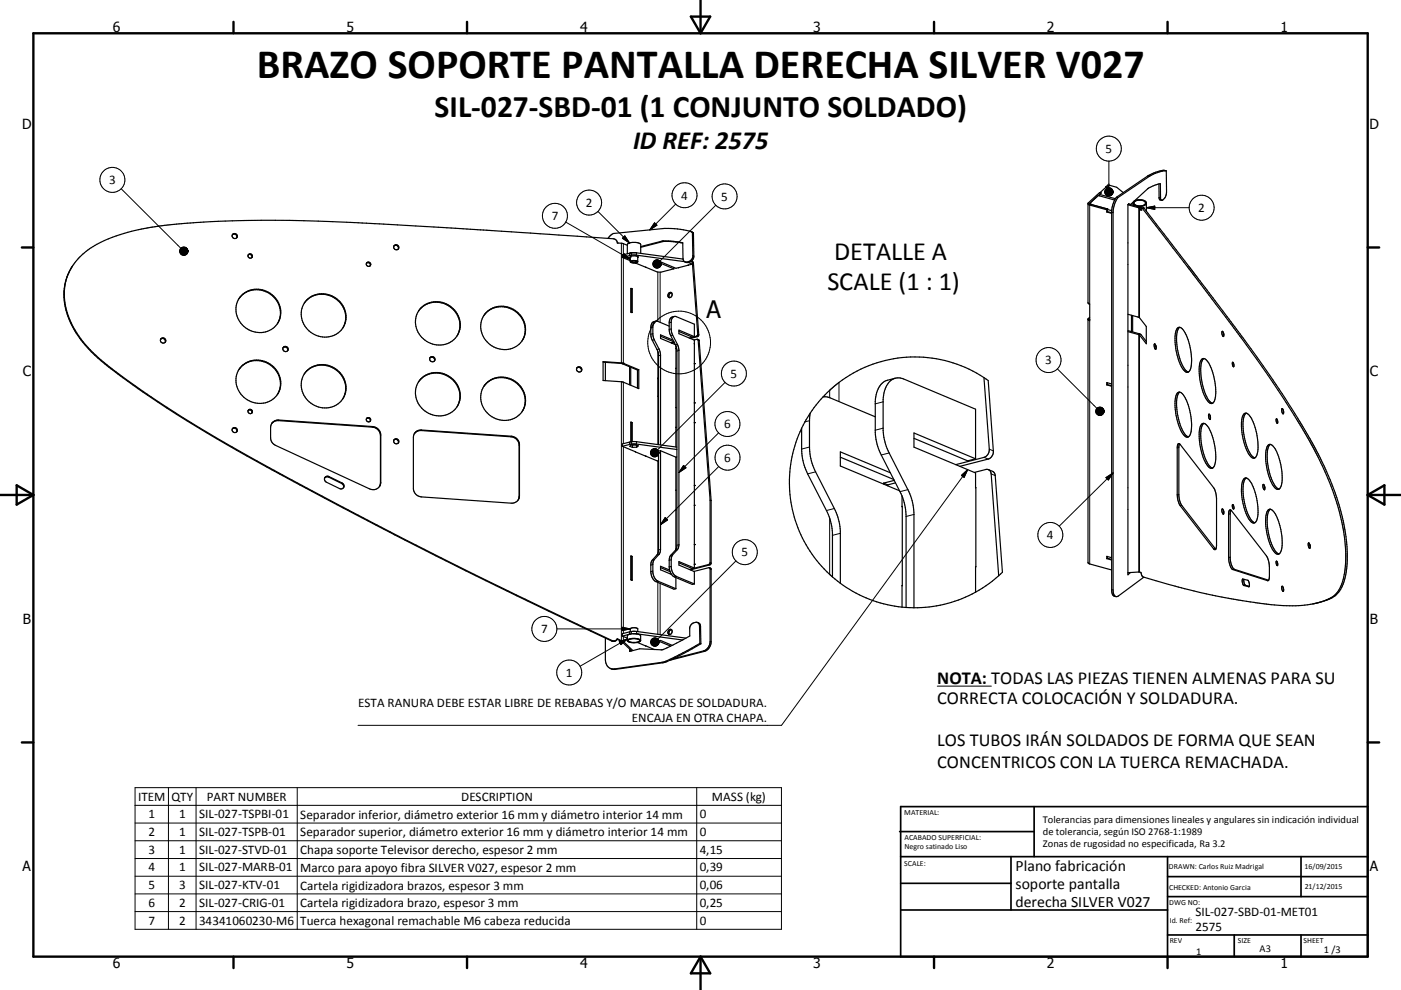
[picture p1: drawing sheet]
<svg xmlns="http://www.w3.org/2000/svg" width="420mm" height="297mm" viewBox="0 0 420 297" stroke-linecap="round" stroke-linejoin="round" font-family="sans-serif">
<g fill="none" stroke="#000" stroke-width=".36">
<path d="M329.6 58.3l4.8 1.3M329.6 58.3v.5M329.8 57.8l.3 .1-.5 .4M329.8 57.8h.1M331.5 56.1v.1M331.5 56.1l.4 .1M331.9 56.2h-.3l-1.8 1.6M332.6 55.6l2.2 .6 2 1.6M332.6 55.6h.1M332.6 55.6l-.4-.1-.7 .6M332.6 55.6l-.7 .6M334.7 59.2l-1.1 2.3-.3 1.8v114a1.47 1.47 0 0 0 1.2 1.7"/>
<path d="M334.7 59.2l.5 .1M335.2 59.3l-1.2 2.3-.3 2.2v113.2a1.88 1.88 0 0 0 .8 2M347.5 55.2v4.3l.2 .4 .6 .2M349.6 51.3a8.1 8.1 0 0 0-5.5 1.5l-9.4 6.4M349.7 51.3l-2.2 .3-2.7 1.2-9.6 6.5M349.7 51.3v6.3a2.73 2.73 0 0 1-1.3 2.5h-.1M21.7 79.8l-1.6 3.3M69.7 70.5a.81 .81 0 0 1 1-.1 .81 .81 0 0 1 .3 .9M74.5 76.4a.68 .68 0 0 1 .9-.1 .68 .68 0 0 1 .1 1M74.5 76.4a.71 .71 0 0 1 .8 .1 .71 .71 0 0 1 .2 .7M74.5 76.4a.66 .66 0 0 0 .1 .9 .66 .66 0 0 0 .9 0M109.9 79a.69 .69 0 0 1 .8-.1 .69 .69 0 0 1 .3 .8"/>
<path d="M109.9 79a.68 .68 0 0 1 .9-.3 .68 .68 0 0 1 .2 1M109.9 79a.7 .7 0 0 0 .2 .8 .7 .7 0 0 0 .9-.1M118.1 73.8a.82 .82 0 0 1 1-.1 .82 .82 0 0 1 .3 1M186.6 77.2l2.4 1M188.1 73.6l-1.3-.5-1.7-.2-.4-.9-.8-.4-59.2-3.8a684.3 684.3 0 0 0-55-1.6l-13.6 .8-9 .9a54.3 54.3 0 0 0-19.7 6.4 18.4 18.4 0 0 0-6.2 6.4M188.8 76l1.7-.2 14.3 1.9M189 77.1v1.4M189 78.5l.7 .4h.7M189 78.5a1.84 1.84 0 0 1 2.1-.1l.1 .2M189.3 75.9l-2.7 .6v.7M189.3 76.6l-2.7 .6M189.3 75.9v.7"/>
<path d="M189.3 76.6l1.2-.1 14.7 2M189.4 78.4l.9-.1 .5 .2-.6 .3a.49 .49 0 0 1-.5 .1 .49 .49 0 0 1-.3-.5zM189.9 75.8l-.6 .1M190.5 78.9l6.6 2.7 1 .1 3.9-1M190.5 78.9h.1M191.2 77v.1M191.2 77.2l.2-.1-.8-.3h-1.3l-.5 .4 .2 .1M191.2 77.1v1.4M191.2 78.6l-.8 .3M192.1 76v-2.6a1.73 1.73 0 0 0-1.7-.7 2.99 2.99 0 0 0-2.3 .6v2.8M204.7 72.9l-2.7-.4-3-.1-6.9 1.8M206.3 78.7l1.2 .6"/>
<path d="M206.4 79.5v.1M206.4 79.6l-3 .7M207.2 69.5l.7 .3M207.2 78.4l.3 .1M207.5 78.5v.8M207.5 79.3l-1.2 .2M207.6 78.5l1.6 21.8-.3 .5-2.2 .6M207.6 78.5l.3 .1 1.6 21.9-.4 .5-2.1 .6M207.6 78.5h-.1M207.6 69.7l-1-.4a26.5 26.5 0 0 0-7.4-.8l-15.3 1.6-1.6 1.4M207.6 69.7l.3 .1M207.6 69.7l.1 7a1.77 1.77 0 0 1-.9 1.6 1.77 1.77 0 0 1-1.8 0l-.2-.8-.1-4.6-2.9-.5-3.1-.1-6.6 1.7"/>
<path d="M207.9 69.8l.1 7a1.87 1.87 0 0 1-2.6 1.8M326.2 61.2l.3 .3 5.3 1.4M326.8 61.3l-.1-.3 3.4-3.1-.4-.1-3.5 3.3v29.7l.5 .4v5l-.5-.3M326.8 61.3l5.3 1.4M326.9 60.9v.4M326.9 60.9l.3 .5 4.9 1.3M331.8 63.6l1.5 .4M331.8 62.9v.7M332 63.5l-.2 .1M332 62.8l1.3 .4M332 62.8v.7M332 63.5l1.3 .3"/>
<path d="M332.1 62.7h.1M332.1 62.7l-.3 .2M332.1 62.7l-.1 .1M334.2 60l-4.9-1.3-2.4 2.2M338.2 61.4l3.2 .9 .7 .7 .2-.6M338.3 61.2l3.5 1 .4 .3M338.5 61.2v-.1l-.3 .3v111.1l.7-.7M339.7 60.9a2.39 2.39 0 0 1 3.5-.6l.5 .4v2.7M339.7 60.9a2.62 2.62 0 0 0 4 .2M339.7 60.9v.7M340.2 60.5a2.29 2.29 0 0 1 3.2 .4 2.2 2.2 0 0 1-3.3 .4l-.1-.5zM342.3 62.4l16.5 21.3 18.1 24.2 11.1 16.7 6.1 10.4a71.6 71.6 0 0 1 9.4 31v1.8a20.4 20.4 0 0 1-2.4 9.7 8.5 8.5 0 0 1-4.5 2.9 43.6 43.6 0 0 1-18.9 .6l-1.7-.3a185.9 185.9 0 0 1-25.6-5.4l-7.7-2.2-.6-1.4-.5-.1-3.4 .2"/>
<path d="M342.9 62.3v.1M342.9 62.3l-.6 .1M342.9 62.4l30.3 39.7a315.7 315.7 0 0 1 16.3 24.1l5 8.5 4.3 9.2a63.9 63.9 0 0 1 5.1 22v2.3a15.3 15.3 0 0 1-3.3 10.2l-1.2 .9-1.4 .7-4.5 1.2M348.3 60.1l-.4-.5v-4.5l-3.6 1.3-5.4 5M20.1 83.1a20.1 20.1 0 0 0 3.8 18.4 65.7 65.7 0 0 0 14.5 12.9 456.6 456.6 0 0 0 55.2 33.1l9.3 4.9a1805 1805 0 0 0 80.5 39.9 1.18 1.18 0 0 0 1.6-.5M20.1 83.1a19.7 19.7 0 0 0 3.5 17.6 58 58 0 0 0 14.3 13.2 467.1 467.1 0 0 0 55.6 33.3l28.7 15 32.6 16.3 28.7 13.7h.9l.6-.4M21.1 80.8l-1 2.3M71.6 89.6a6.9 6.9 0 0 1 9.2-1.5 6.9 6.9 0 0 1 2.4 9M72.4 88.6a7 7 0 0 1 8.9-.4 7 7 0 0 1 2.1 8.6 6.9 6.9 0 0 1-9.3 1.9 6.9 6.9 0 0 1-2.4-9.2zM91.2 91a6.9 6.9 0 0 1 9.2-1.5 6.9 6.9 0 0 1 2.4 8.9M92 90a7 7 0 0 1 8.8-.5 7 7 0 0 1 2.2 8.6 6.9 6.9 0 0 1-9.3 1.9 6.9 6.9 0 0 1-2.4-9.1zM125.4 93.4a6.9 6.9 0 0 1 9.2-1.6 6.9 6.9 0 0 1 2.4 9"/>
<path d="M126.2 92.4a6.9 6.9 0 0 1 8.9-.5 6.9 6.9 0 0 1 2.1 8.6 6.9 6.9 0 0 1-8 2.6 6.9 6.9 0 0 1-4.6-7l.4-1.8zM145 94.7a6.9 6.9 0 0 1 9.2-1.5 6.9 6.9 0 0 1 2.4 9M145.8 93.7a7 7 0 0 1 8.8-.4 7 7 0 0 1 2.2 8.6 6.9 6.9 0 0 1-7.5 2.7 6.9 6.9 0 0 1-5.1-5.9 6.1 6.1 0 0 1 1.6-5zM189.2 93.6l.3 .2M189.2 86.5l.3 .2M189.5 93.8h.1M189.5 86.6v7.2M189.5 86.6l-.3-.1v7.2l.3 .1M189.5 86.6v.1M193.6 80.2h.1M196.6 96.3a1.61 1.61 0 0 0-1.5 2l.2 3.2 1.8 3.7 .3 1.2v27M200.6 97.8l-3.4-1.4a1.2 1.2 0 0 0-1.5 1.4l.1 3.2 1.9 4 .3 1.6v26.9"/>
<path d="M201.3 87.8a.8 .8 0 0 0-1 .5 .8 .8 0 0 0 .4 1M201.3 87.8a.94 .94 0 0 1-.6 1.5M201.3 87.8a.94 .94 0 0 0-.6 1.5M202 80.2v.5M202.1 94.9l-.5 .4-.3 .8-.1 2.9 .3 1.3 1.7 3.3 .3 1.6v58.2l-.3 1.3-1.9 2.4-.1 3.2a3.2 3.2 0 0 0 1.6 2.6l5.4 2.3M202.1 94.9l.7 .1 5.4 2.3v3.7M202.2 94.9a1.57 1.57 0 0 0-1.6 2l.2 3.2 1.8 3.6 .3 1.3v58.9l-.3 1-1.5 1.7-.4 .9-.1 2.6 .3 1.4M203.4 80.3l-.7 .2-4.7-2-.6 .2 4.6 2M203.4 80.3h.1M203.5 99.4l4.1 1.8 .6-.2M326.7 95.2l-.5 .6v72.9l.5 .5 6.6 1.8M338.2 94.3l3.3 1 2.2 2.6v5.2l-2.3-2.7"/>
<path d="M338.2 99.5l3.2 .9M338.2 99.2l3.4 1M339.2 94.6v4.9M339.6 94.7v4.9M353 98.5a1.16 1.16 0 0 1 1.9 .7 16.3 16.3 0 0 1 1.9 11.9 1.05 1.05 0 0 1-1.1 .6 1.05 1.05 0 0 1-.9-.8 16.4 16.4 0 0 1-2.1-11.9zM353.7 98.2a3.6 3.6 0 0 0-1 3 15.7 15.7 0 0 0 3 10.1l.6 .3M366.8 99.9l-.2-.5a1.02 1.02 0 0 0 .1 1.5M366.8 99.9v1.1M366.8 99.9l.1 .2M48.2 101.8a.84 .84 0 0 1 1-.1 .84 .84 0 0 1 .3 1M71.6 110.9a6.9 6.9 0 0 1 9.2-1.6 6.9 6.9 0 0 1 2.4 9M72.4 109.9a7 7 0 0 1 8.9-.5 7 7 0 0 1 2.1 8.6 7 7 0 0 1-8.5 2.4 7 7 0 0 1-4-8l.8-1.6z"/>
<path d="M84.8 104.3a.83 .83 0 0 1 1.1-.1 .83 .83 0 0 1 .3 1M91.2 112.2a6.9 6.9 0 0 1 9.2-1.5 6.9 6.9 0 0 1 2.4 9M92 111.2a7 7 0 0 1 8.8-.4 7 7 0 0 1 2.2 8.6 6.9 6.9 0 0 1-8 2.6 6.9 6.9 0 0 1-4.7-7l.4-1.8zM125.4 114.6a6.9 6.9 0 0 1 9.2-1.5 6.9 6.9 0 0 1 2.4 9M126.2 113.6a7 7 0 0 1 8.9-.4 7 7 0 0 1 2.1 8.5 6.9 6.9 0 0 1-7.4 2.8 6.9 6.9 0 0 1-5.2-5.9 6.1 6.1 0 0 1 1.6-5zM128.9 107.4a.83 .83 0 0 1 1-.1 .83 .83 0 0 1 .3 1M145 116a6.9 6.9 0 0 1 9.2-1.6 6.9 6.9 0 0 1 2.4 9M145.8 115a6.9 6.9 0 0 1 9.1-.3 6.9 6.9 0 0 1 1.6 8.9 6.9 6.9 0 0 1-9.2 1.3 6.9 6.9 0 0 1-2.2-9zM172.9 110.4a.82 .82 0 0 0 .6 1.2 .82 .82 0 0 0 .9-1 .82 .82 0 0 0-1.3-.4l-.2 .3M173 110.3a.87 .87 0 0 1 1 .1 .87 .87 0 0 1 .3 1M180.8 108.7l5.6 .3 4.7 2M180.8 108.5l5.7 .4 5 2v5.7l-5-2-5.7-.4z"/>
<path d="M181.5 108.7v5.5M188.8 110v5.4M189.1 110.2v5.4M191.1 111v5.4M191.5 110.9l-.4 .1M197.2 113.6l.2 .1M197.4 113.5l-.2-.1v5.5h.2M198 100.9l4 1.6M201.3 102.8v.1M201.3 102.8l.3 .1M201.6 102.9v.1M201.8 102l-3.8-1.5v1l4.5 1.9"/>
<path d="M202.1 102.6l-.8 .2M202.2 102.8l-.6 .1M202.6 103.8v30.3M202.6 104.6h.1M202.6 110.5h.1M202.7 110.5h-.1M208.1 102l.9-.2 .3 .3 3.6 47.9M208.2 101l-4.7-2v1.1l4.7 1.9v68.4M209.1 101.8l.5 .4 3.6 48M246.8 119.1l-3.9 4.9M246.8 119.1l2.1 .3 13.5 5.6M268.4 113.5l-2.3 .6a6.3 6.3 0 0 0-3.7 6.4v9.2a16.1 16.1 0 0 0 1.8 6.8l5.6 11a16.4 16.4 0 0 1 1.9 7.4v27.4"/>
<path d="M295 113.3a37.7 37.7 0 0 0-48.2 5.8M295 113.3l1.3 .9 1.5 21.1a2.43 2.43 0 0 1-1.5 2.4l-8.5 2.2M295 113.3l1.6 21.5a2.42 2.42 0 0 1-1.6 2.4l-8.5 2.2M331.8 115.5l1.5 .4M332 115.3l-.2 .2M332 114.8v.6M332 115.4l1.3 .3M333.3 115.2l-1.5-.4v.7M341.6 100.2l.5 .2 1.6 2M341.6 100.2l-.2 .2M346.1 103.2l.4 .4a.74 .74 0 0 1-.1 1.2l-.3-.8zM346.5 103.6l.1 .6"/>
<path d="M353 117.9a1.17 1.17 0 0 1 1.9 .7 16.3 16.3 0 0 1 1.9 11.9 1.05 1.05 0 0 1-1.1 .7 1.05 1.05 0 0 1-.9-.8 16.5 16.5 0 0 1-2.1-12zM353.7 117.7a3.6 3.6 0 0 0-1 2.9 16.3 16.3 0 0 0 3 10.1l.6 .4M360.4 107.7a1.29 1.29 0 0 1 1.7 .8 16.5 16.5 0 0 1 1.9 11.9 1.06 1.06 0 0 1-1 .7 1.06 1.06 0 0 1-1-.9 16.7 16.7 0 0 1-2.1-11.9zM360.9 107.6a5.6 5.6 0 0 0-.9 4.6 13.6 13.6 0 0 0 3.1 8.6l.4 .2M366.7 100.9l.1 .1M366.8 100.1l.1 .3M369.5 108.7l.3 .2 .1 1a.49 .49 0 0 1-.5-.2 .49 .49 0 0 1 .1-.6zM369.8 110h.1M69.7 128.7a.8 .8 0 0 1 1-.1 .8 .8 0 0 1 .3 .9M74.4 123.2a.69 .69 0 0 1 .8-.1 .69 .69 0 0 1 .3 .8M81.4 127.1l1.1-.8 1-.1 28.1 1.9a2.62 2.62 0 0 1 2.5 2.6v14.2l-.4 1.1M81.7 126.7l.9-.5 1-.2 28.1 2a2.66 2.66 0 0 1 2.5 2.5v14.2a2.28 2.28 0 0 1-3.4 2l-28.1-13.1a2.52 2.52 0 0 1-1.6-2.3l.1-3.4z"/>
<path d="M109.9 125.6a.69 .69 0 0 1 .8-.1 .69 .69 0 0 1 .3 .9M109.9 125.6a.68 .68 0 0 1 .9-.2 .68 .68 0 0 1 .2 1M109.9 125.6a.69 .69 0 0 0 .2 .8 .69 .69 0 0 0 .9 0M118.1 132.1a.81 .81 0 0 1 1-.2 .81 .81 0 0 1 .3 1M124.2 130.1l1.1-.8 1-.1 26.9 1.8a2.61 2.61 0 0 1 2.4 2.6v15.3l-.3 1.1M124.5 129.7l.9-.6 1-.1 26.9 1.9a2.6 2.6 0 0 1 2.4 2.5v15.3a2.23 2.23 0 0 1-2.4 2.3l-26.9-1.9a2.61 2.61 0 0 1-2.5-2.6v-15.3l.1-.7zM186.6 133.9l7 3M189.3 132.5l-2.7 .7v.7M189.3 132.5v.7M189.3 133.2l-2.7 .7M189.3 132.5h1.5l12.1 1.6M189.3 133.2h1.5l12.1 1.7"/>
<path d="M189.5 126.8v5.7M189.5 126.8h.1M189.5 126.8l-.3-.1v5.8M189.5 133.5h.1M189.6 133.5v.7M190.6 133.5h-1M190.9 134.2l.5-.4-.8-.4-1.3 .1-.5 .4 .8 .3M190.9 134.2h-1.3M190.9 133.6v.6M193.6 136.8l3.8 1.5M193.6 136.8v.1M198 135.2l-.6 .2v29.9l-.3 1-1.8 2.1-.2 3.1a3.5 3.5 0 0 0 1.6 3l5.4 2.3 .5-.2"/>
<path d="M198 135.2l4.7 2M198 135.2v29.6l-.3 1.3-1.9 2.4-.1 3.2a3.3 3.3 0 0 0 1.5 2.7l5.4 2.2M202.6 137.2v27.6M202.6 128.2h.1M202.6 122.3h.1M202.7 122.3h-.1M202.9 137.1l-.2 .1M240.3 128.5a37.7 37.7 0 0 0 9.3 44.6M240.3 128.5v6.2a17.6 17.6 0 0 0 1.8 7.5l5.7 11a17.2 17.2 0 0 1 1.8 6.7v13.2M242.9 124l-2.6 4.5M242.9 124l-.2 2.2v7.9a16.9 16.9 0 0 0 1.8 7.5l5.6 11a17.3 17.3 0 0 1 1.8 6.7v15.7M251.9 137.2l16.1 6.7"/>
<path d="M274 131.5l16.1 6.8 2.4-.7M292.5 137.6l-18.5-7.7v4.2l18.5 7.8 .1 4.5M292.5 137.6v-14.8l-21.6-9.1a4 4 0 0 0-5.5 3l-.6 3.2v9.2a17.1 17.1 0 0 0 1.8 6.8l5.6 11a16.3 16.3 0 0 1 1.8 7.4v28M353.3 133.1l.6 .3 10.3 13.5 .5 2.7v14a.83 .83 0 0 1-.6 1.3l-10.6-13.8-.6-2.7v-14zM353.6 133.2l-.2 .8v14.6l.4 2.1 .5 .9 10.2 13.2M360.4 127.2a1.3 1.3 0 0 1 1.7 .8 17.3 17.3 0 0 1 2 11.6 1.08 1.08 0 0 1-1 1 1.08 1.08 0 0 1-1.1-.9 16.7 16.7 0 0 1-2.1-11.9zM360.9 127a5.7 5.7 0 0 0-.9 4.7 13.6 13.6 0 0 0 3.1 8.6l.5 .1M362.4 124.3l.5 .7-.1 .9-.4-.6zM362.8 124.7l.1 .6M373.1 124.1a1.29 1.29 0 0 1 1.7 .8 16.9 16.9 0 0 1 2 11.6 1.09 1.09 0 0 1-1 1 1.09 1.09 0 0 1-1.1-.8 16.7 16.7 0 0 1-2.1-12zM373.6 124a5.7 5.7 0 0 0-.9 4.6 15.1 15.1 0 0 0 2.9 8.4l.6 .4M380.1 133.6a1.01 1.01 0 0 1 1.7 .4 16.5 16.5 0 0 1 2.3 11.9 1.08 1.08 0 0 1-1.1 .9 1.08 1.08 0 0 1-1.1-.8 16.7 16.7 0 0 1-2.1-11.9z"/>
<path d="M380.9 133.3a4.6 4.6 0 0 0-1 4.1 15.3 15.3 0 0 0 2.9 9l.7 .3M382.6 125.7l.4 .3 .1 .9a.58 .58 0 0 1-.6-.3 .58 .58 0 0 1 .1-.7zM383 127h.1M384.4 122.6l.3 .5a.71 .71 0 0 1-.1 1l-.3-.8zM384.7 123.1l.1 .5M97.4 143.4l.5-.4 .4 .1 4.1 2 .5 .4 .1 .9M97.5 143.1l.9-.2 4.1 2a.93 .93 0 0 1 .6 1.3 .93 .93 0 0 1-1.3 .4l-4-1.9a.97 .97 0 0 1-.3-1.6zM202.6 153h.1M202.6 147.1h.1M212.9 150v18.9l-.4 .4-5.8 1.5M212.9 150l.3 .2M213.2 150.2v18.9l-.4 .4-5.8 1.5"/>
<path d="M264.9 144.9v.3M264.9 144.9l1.3 .6M266.2 145.5v.3M266.9 141.8l-15-6.2v4.2l17.8 7.5M268.1 144.1l-3.2 .8M268.5 144.9l-2.3 .6M270.4 152v23.8M270.4 148.8l.1 3.3M292.1 141.7l3.5-.9a1.28 1.28 0 0 1 1.6 1.4l2.2 30.5M292.5 146.3v23.8M296.3 140.9l1.5 .6 .6 1.2 2.1 29-1.1 1M366.4 152.7l.4 .5v1.1l-.4-.9z"/>
<path d="M366.8 153.2l.1 .5M368.6 153.1l.3-.1 .3 .3 10.6 13.6 .7 2.5 .1 3.5a.93 .93 0 0 1-.6 1.3l-10.4-3.3-.6-.6-.4-1.3-.3-1.7v-13zM369 153l-.2 .9v13.6l.2 1.5 .5 1.2 .6 .6 10.3 3.3M369.5 151.4l.3 .3a.51 .51 0 0 1 .3 .5 .51 .51 0 0 1-.4 .4zM369.8 152.7h.1M373.1 143.5a1.29 1.29 0 0 1 1.7 .9 16.9 16.9 0 0 1 2 11.6 1.09 1.09 0 0 1-1 .9 1.09 1.09 0 0 1-1.1-.8 16.4 16.4 0 0 1-2.1-11.9zM373.6 143.4a5.7 5.7 0 0 0-.9 4.6 13.5 13.5 0 0 0 3.1 8.6l.4 .2M378.7 145.3l.4 .4a.81 .81 0 0 1-.1 1.2l-.3-.7zM379.1 145.8l.1 .6M380.1 153.1l.2-.2a1.5 1.5 0 0 1 2 1.2 17.4 17.4 0 0 1 1.8 11.2 1.08 1.08 0 0 1-1.1 1 1.08 1.08 0 0 1-1.1-.8 16.7 16.7 0 0 1-2.1-12zM380.9 152.8a5.2 5.2 0 0 0-1 4.6 14.9 14.9 0 0 0 2.9 8.4l.7 .4M189.2 166.8l.3 .1"/>
<path d="M189.2 166.8v7.1l.3 .2M189.2 173.9l.3 .1M189.5 174h.1M189.5 166.9v7.2M198 170.3l2.9 1.2M200.8 171l-2.8-1.1v1l3.3 1.4M200.9 171.5l.4 .8M201.3 172.2v.1M201.3 172.3l.9 .8 5.4 2.2 .6-.1M202.6 173.3v3.3M202.6 164.8h.1M203.5 168.9l4.1 1.7 .6-.2"/>
<path d="M208.1 171.4l4.4-1.1 .4 .2v21.9a3 3 0 0 1-2 2.9l-9.1 2.3M208.2 170.4l-4.7-1.9v1l4.7 2v3.7M212.7 170.3l.5 .5v21.7a3 3 0 0 1-2 2.9l-10.3 2.7M249.6 173.1l2.3 1.9M251.9 175a37.4 37.4 0 0 0 18.5 7.1M270.5 175.7l-.1 6.4M292.5 177.7a37.8 37.8 0 0 1-18.5 4.6M292.6 170l-.1 7.7M299.4 172.7l-2.8 2.3-4.1 2.7M331.8 167.6l1.5 .4M332 167.5l-.2 .1M332 166.9v.6"/>
<path d="M332 167.5l1.3 .3M333.3 167.3l-1.5-.4v.7M338.3 171.8l-.1 .1M342.9 173.2l-7.6 5.6-.8 .2M372.6 173.7l1.5 .4 .3 .5a1.18 1.18 0 0 1 0 1.4l-1.6-.4-.4-1.1zM372.9 173.8l.3 1.6 1.4 .5M382.6 168.4l.4 .3 .1 .9a.49 .49 0 0 1-.5-.3 .49 .49 0 0 1 0-.5zM383 169.7h.1M384.4 175.9l.3 .5 .1 1a1.25 1.25 0 0 1-.4-1.5zM384.7 176.4l.1 .5M392.7 163.3v.2M392.8 163.7v.7a.46 .46 0 0 1-.5-.2 .46 .46 0 0 1-.1-.5l.1-.8 .5 1.1"/>
<path d="M181.5 191.4v6.5a2.49 2.49 0 0 0 2.7 2.8l14.5-2a56.2 56.2 0 0 0 11.1-5.7M185 191.8l.1-.2 1.2 .6M185 191.8l1.2 .6M186.2 192.4l.3 .2M186.3 192.2l.6 .3M186.3 192.2l-.1 .2M186.5 192.6l2.8 2.7M186.6 190.8v-.7l3.6-.7 15.5 2M186.6 190.8l1.5 .6M186.9 192.5l2.9 2.7M186.9 192.5l-.4 .1M188.1 192.2a3.3 3.3 0 0 1 4 0"/>
<path d="M188.3 192.1a3.1 3.1 0 0 1 3.5 .1l-.6 .4-1.6 .1a1.04 1.04 0 0 1-1.3-.6zM188.7 190.3l-2.1 .5M189.1 195v.4M189.3 189.5v.7M190.1 190.1l14.5 1.9M190.1 190.1h-.3M190.1 190.1h.3a1.75 1.75 0 0 1 1.7 .7v1.4M190.1 190.1h-.4a1.76 1.76 0 0 0-1.6 .7v1.5a3.6 3.6 0 0 0 4-.1M191.1 192.7l2.5 1.1M191.2 189.5v-.9l-1.4-.3-.8 .3v.9M193.6 193.8h.1M193.6 193.8l2.6 1.1"/>
<path d="M201.3 188.9a.8 .8 0 0 0-1 .4 .8 .8 0 0 0 .4 1.1M201.3 188.9a.93 .93 0 0 1-.6 1.5M201.3 188.9a.94 .94 0 0 0-.6 1.5M201.5 193.6l-3.5-1.5-.6 .2 3.7 1.5M209.1 186.7l.6 .4 .3 .6 .1 5.5M209.8 193l-.1-5.2a1.22 1.22 0 0 0-.9-1.2 1.22 1.22 0 0 0-1.3 .5l-.7 1.2v2.5l-8 4.1-7-.3-3 .8v-.7M209.8 193l.3 .2M210.1 193.2l-6.3 3.5-4.5 2-14.8 2.1-1.5-.3M270.4 182.1l1.3 .2M271.7 182.3h2.3"/>
<circle cx="70.4" cy="70.8" r=".77"/>
<circle cx="118.8" cy="74.2" r=".77"/>
<circle cx="48.9" cy="102.2" r=".79"/>
<circle cx="85.6" cy="104.7" r=".79"/>
<circle cx="129.6" cy="107.8" r=".79"/>
<circle cx="70.4" cy="129" r=".77"/>
<circle cx="75" cy="123.5" r=".67"/>
<circle cx="118.8" cy="132.4" r=".78"/>
</g>
<g fill="none" stroke="#000" stroke-width=".3">
<path d="M36.3 56.6l17.9 17.9M332.4 48.3v8M344.1 52.8l.4 .1M344.3 52.7l.5 .1M347.5 59.2l.4 .1M348.6 51.1l.5 .1M169.6 66.6l19.4 11.2M179.3 63.4l9.4 9.5M186.3 73v35.9M186.9 77.3l-.1 31.9M186.9 73.1v3.3M187.1 76.1l1.9 1.7-2.4-.8z"/>
<path d="M187.3 70.8l1.4 2.1-2.1-1.4zM188.7 76v.7M190.8 75.9v.7M196.2 66.9l.7 .7-2.1 1.4zM198.5 72.3l.3 .2M198.9 72.3l.3 .1M202.6 61.2l-7.8 7.8M206 78.6l.3 .1M206.6 78.4l.3 .2M207.7 76.7l.3 .1M214.6 61.6l-16.7 16.7M326.7 61.5v29.7"/>
<path d="M326.7 61v.2M333.3 63.7l.4 .1M341.6 62.1l-.2 .2v32.9M342.1 62.4l-.5 .1v32.8M343 62.5l-.5 .1M343.7 62.3h12.8M343.7 62.3l2.5-.5v1zM195.7 98.1l-.6 .2M197.2 81.6v14.8M197.9 81.6v15.1M201.2 98.7l-.6 .1M201.2 96.7l-.6 .2"/>
<path d="M326.7 96.2v73M186.3 114.5v77.7M186.9 114.7v18.4M195.7 100.1l-.6 .2M196.2 102l-.6 .1M197.2 105.4v8M197.2 118.9v14.5M197.6 104.7l-.6 .2M198 106.6l-.6 .1M201.7 100.5l-.6 .2M203.1 103.3l-.6 .2M203.5 105.2l-.6 .1"/>
<path d="M208.8 100.9l.3 .1M209.2 100.3l.3 .1M209.3 102.1l.3 .1M217.4 114.7l-20.3 20.3M248.7 117.1v2.2M251.5 114.7v5.8M317 110.6l11.9 11.9M341.4 100.4v71.2M341.6 100.5v71.1M83.6 126l-.1 .2M111.7 128l-.1 .1M114.2 130.5l-.1 .2"/>
<path d="M126.4 129l-.1 .2M153.3 130.9l-.1 .1M155.7 133.4l-.1 .2M186.9 134v56.1M188.7 132.6v.8M190.8 132.5v.7M197.2 138.3v27.8M204.9 139.6l.8 .7-2.2 1.5zM215.5 129.9l-12 11.9M215.5 140l-17.5 17.4M242.7 126.2l-1.4 .4M242.7 134.1l-2.4 .6"/>
<path d="M264.8 120.6l-2.4 .6M264.8 128.5l-2.4 .6M266.6 135.9l-2.4 .6M295 137.2l1.3 .5M296.6 134.8l1.2 .5M353.4 134.3l-.5 .1M98.6 143l-.1 .1M102.5 144.9l-.1 .2M114.2 144.7l-.1 .2M155.7 148.7l-.1 .2M199.4 155.3l.7 .7-2.1 1.4zM244.5 141.6l-2.4 .6"/>
<path d="M248.7 155.4v16.9M250.1 152.6l-2.3 .6M251.9 160l-2.3 .6M272.2 146.9l-2.4 .6M274 154.3l-2.3 .6M288.2 142.6l1.9-1.7-1 2.3zM290.1 140.9l-55.8 76.7h-127M297.2 142.2l1.2 .5M331.6 143.3l2.1-1.4-1.4 2.1zM333.7 141.9l-16.1 16M353.4 148.3l-.5 .1M354.3 151.6l-.4 .1"/>
<path d="M368.8 154.2l-.5 .1M195.7 169.4l-.6 .1M195.7 171.3l-.6 .2M196.2 167.9l-.6 .1M197.2 174.7v15.6M197.2 174.4l-.5 .1M197.6 166.3l-.6 .2M197.9 175v15.4M198 164.8l-.6 .2M201.2 168l-.6 .1M201.2 169.9l-.6 .2M201.7 166.5l-.6 .1"/>
<path d="M202.8 172.9l-.6 .2M203.1 164.9l-.6 .2M203.5 163.4l-.6 .2M212.5 169.3l.3 .2M212.9 170.7l.3 .1M212.9 168.8l.3 .1M220.6 168.3l-23.4 23.5M333.3 176.9l.4 .1M364.3 164.5l-.5 .1M368.8 167.2l-.5 .1M370.1 170.8l-.5 .1M373.4 175.6l-.5 .1"/>
<path d="M374.4 176h.1M380.3 174.1l-.3 .1M167 188.7h22M183.5 192.2l-.1 .1M185.7 192.5l2.4-.8-1.9 1.7zM186.5 188.2l2.5 .5-2.5 .5zM186.9 191v1.5M188.1 191.7l-14.2 8.2M188.7 189.6v.7M190.8 189.4v.8M198.4 198.7l.3 .1M199.7 198.4l.3 .1"/>
<path d="M209.7 187.8l.3 .1M210.9 195.3l.3 .1M212.9 192.4l.3 .1M184.2 200.7l.3 .1M281 205.9h16.2M40.5 236.3h193.8v42.5h-193.8zM50.5 236.3v42.5M58.8 236.3v42.5M89.1 236.3v42.5M208.9 236.3v42.5M40.5 241.6h193.8M40.5 246.9h193.8"/>
<path d="M40.5 252.2h193.8M40.5 257.6h193.8M40.5 262.9h193.8M40.5 268.2h193.8M40.5 273.5h193.8"/>
<circle cx="33.7" cy="54" r="3.8"/>
<circle cx="205.2" cy="58.6" r="3.7"/>
<circle cx="217.2" cy="58.9" r="3.7"/>
<circle cx="332.4" cy="44.6" r="3.7"/>
<circle cx="166.4" cy="64.7" r="3.7"/>
<circle cx="176.6" cy="60.8" r="3.7"/>
<circle cx="360.2" cy="62.3" r="3.7"/>
<circle cx="203.6" cy="102.8" r="9.4"/>
<circle cx="220" cy="112.1" r="3.8"/>
<circle cx="314.4" cy="108" r="3.8"/>
<circle cx="218.1" cy="127.2" r="3.8"/>
<circle cx="218.1" cy="137.3" r="3.7"/>
<circle cx="223.3" cy="165.6" r="3.8"/>
<circle cx="314.9" cy="160.5" r="3.8"/>
<circle cx="163.2" cy="188.7" r="3.8"/>
<circle cx="170.7" cy="201.7" r="3.8"/>
</g>
<g fill="#000">
<circle cx="185.1" cy="72.9" r=".18"/>
<circle cx="189" cy="77.1" r=".18"/>
<circle cx="340" cy="60.4" r=".18"/>
<circle cx="342.1" cy="63" r=".18"/>
<circle cx="186.9" cy="109" r=".18"/>
<circle cx="208.2" cy="109.1" r=".18"/>
<circle cx="341.4" cy="100.4" r=".18"/>
<circle cx="208.2" cy="120.9" r=".18"/>
<circle cx="208.2" cy="126.8" r=".18"/>
<circle cx="208.2" cy="151.6" r=".18"/>
<circle cx="208.2" cy="145.6" r=".18"/>
<circle cx="208.2" cy="145.7" r=".18"/>
<circle cx="208.2" cy="163.4" r=".18"/>
<circle cx="208.2" cy="169.3" r=".18"/>
<circle cx="188.7" cy="190.3" r=".18"/>
</g>
<g fill="none" stroke="#000" stroke-width=".71">
<path d="M10 10h400v277h-400zM70 6.6v3.4M140 6.6v3.4M207.1 5h5.8l-2.9 5zM210 0v10M280 6.6v3.4M350 6.6v3.4M6.6 74.2h3.4M410 74.2h3.5M0 148.5h10M5 145.6l5 2.9-5 2.9zM410 148.5h10.1"/>
<path d="M410 148.5l5.1-2.9v5.8zM6.6 222.7h3.4M410 222.7h3.5M70 287v3.4M140 287v3.4M210 287v10M210 287l2.9 5h-5.8zM280 287v3.4M350 287v3.4"/>
</g>
<g fill="none" stroke="#000" stroke-width=".51">
<path d="M269.7 249.5h40.3M270 242h140v45h-140zM270 257h140M303.1 257v16M310 242v15M350 257v30M390.1 257v12M270 265h33.1M270 273h80M350 269h60M350 263h60M350 280.5h60"/>
<path d="M370 280.5v6.5M390.1 280.5v6.5"/>
</g>
<g fill="#000" stroke="#000" stroke-width=".3">
<path d="M333.6 57.1l.1 .5zM333.4 56.8l.3 .8zM333.3 56.6l.4 1zM333 56.5l.7 1.1zM332.8 56.4l.9 1.2zM332.5 56.3l.3 .1 .9 1.2zM332.2 56.3h.3l1.2 1.3zM332 56.4l.2-.1 1.5 1.3zM331.7 56.5l.3-.1 1.7 1.2zM331.5 56.7l.2-.2 2 1.1zM331.5 56.7l2.2 .9-2.3-.7zM331.4 56.9l2.3 .7-2.5-.4z"/>
<path d="M331.2 57.2l2.5 .4-2.5-.1zM331.2 57.5l2.5 .1-2.5 .1zM331.2 57.7l2.5-.1-2.5 .4zM331.2 58l2.5-.4-2.3 .6zM331.4 58.2l2.3-.6-2.2 .9zM331.5 58.5l2.2-.9-2 1zM331.7 58.6l2-1-1.7 1.2zM332 58.8l1.7-1.2-1.5 1.2zM332.2 58.8l1.5-1.2-1.2 1.2zM333.7 57.6l-.9 1.2h-.3zM333.7 57.6l-.9 1.2zM333.7 57.6l-.7 1.1z"/>
<path d="M333.7 57.6l-.4 .9zM333.7 57.6l-.3 .7zM333.7 57.6l-.1 .5zM333.7 57.6v.2zM56.2 74.8l.1 .6zM56.1 74.6l.2 .8zM55.9 74.4l.4 1zM55.7 74.2l.6 1.2zM55.4 74.1l.9 1.3zM55.1 74.1h.3l.9 1.3zM54.9 74.1h.2l1.2 1.3zM54.6 74.2l.3-.1 1.4 1.3z"/>
<path d="M54.4 74.3l.2-.1 1.7 1.2zM54.2 74.5l.2-.2 1.9 1.1zM54.2 74.5l2.1 .9-2.3-.7zM54 74.7l2.3 .7-2.4-.4zM53.9 75l2.4 .4-2.4-.2zM53.9 75.2l2.4 .2-2.4 .1zM53.9 75.5l2.4-.1-2.4 .3zM53.9 75.7l2.4-.3-2.3 .6zM54 76l2.3-.6-2.1 .8zM54.2 76.2l2.1-.8-1.9 1zM54.4 76.4l1.9-1-1.7 1.1zM54.6 76.5l1.7-1.1-1.4 1.2z"/>
<path d="M54.9 76.6l1.4-1.2-1.2 1.2zM56.3 75.4l-.9 1.2h-.3zM56.3 75.4l-.9 1.2zM56.3 75.4l-.6 1.1zM56.3 75.4l-.4 .9zM56.3 75.4l-.2 .7zM56.3 75.4l-.1 .5zM56.3 75.4v.2zM187.1 76.1l1.9 1.7-2.4-.8zM187.3 70.8l1.4 2.1-2.1-1.4zM196.2 66.9l.7 .7-2.1 1.4zM198.1 78.7l.1 .5z"/>
<path d="M198 78.4l.2 .8zM197.8 78.2l.4 1zM197.6 78.1l.6 1.1zM197.3 78l.9 1.2zM197 77.9l.3 .1 .9 1.2zM196.8 78l.2-.1 1.2 1.3zM196.5 78h.3l1.4 1.2zM196.3 78.2l.2-.2 1.7 1.2zM196.1 78.3l.2-.1 1.9 1zM196.1 78.3l2.1 .9-2.3-.7zM195.9 78.5l2.3 .7-2.4-.4zM195.8 78.8l2.4 .4-2.5-.2z"/>
<path d="M195.7 79l2.5 .2-2.5 .1zM195.7 79.3l2.5-.1-2.4 .4zM195.8 79.6l2.4-.4-2.3 .6zM195.9 79.8l2.3-.6-2.1 .8zM196.1 80l2.1-.8-1.9 1zM196.3 80.2l1.9-1-1.7 1.1zM196.5 80.3l1.7-1.1-1.4 1.2zM196.8 80.4l1.4-1.2-1.2 1.2zM198.2 79.2l-.9 1.2h-.3zM198.2 79.2l-.9 1.2zM198.2 79.2l-.6 1.1zM198.2 79.2l-.4 .9z"/>
<path d="M198.2 79.2l-.2 .7zM198.2 79.2l-.1 .5zM198.2 79.2v.3zM343.7 62.3l2.5-.5v1zM197.4 135.3l.1 .5zM197.2 135.1l.3 .7zM197.1 134.9l.4 .9zM196.8 134.7l.7 1.1zM196.6 134.6l.9 1.2zM196.3 134.6h.3l.9 1.2zM196.1 134.6h.2l1.2 1.2zM195.8 134.7l.3-.1 1.4 1.2z"/>
<path d="M195.6 134.8l.2-.1 1.7 1.1zM195.3 135l.3-.2 1.9 1zM195.3 135l2.2 .8-2.3-.6zM195.2 135.2l2.3 .6-2.4-.4zM195.1 135.4l2.4 .4-2.5-.1zM195 135.7l2.5 .1-2.5 .2zM195 136l2.5-.2-2.4 .4zM195.1 136.2l2.4-.4-2.3 .7zM195.2 136.5l2.3-.7-2.2 .9zM195.3 136.7l2.2-.9-1.9 1.1zM195.6 136.9l1.9-1.1-1.7 1.2zM195.8 137l1.7-1.2-1.4 1.3z"/>
<path d="M196.1 137.1l1.4-1.3-1.2 1.3zM197.5 135.8l-1.2 1.3zM197.5 135.8l-.9 1.2zM197.5 135.8l-.7 1.1zM197.5 135.8l-.4 1zM197.5 135.8l-.3 .8zM197.5 135.8l-.1 .6zM197.5 135.8v.3zM204.9 139.6l.8 .7-2.2 1.5zM330.9 122.9l.1 .5zM330.7 122.6l.3 .8zM330.5 122.4l.5 1z"/>
<path d="M330.3 122.3l.7 1.1zM330.1 122.2l.9 1.2zM329.8 122.1l.3 .1 .9 1.2zM329.5 122.2l.3-.1 1.2 1.3zM329.3 122.2h.2l1.5 1.2zM329 122.4l.3-.2 1.7 1.2zM328.8 122.5l.2-.1 2 1zM328.8 122.5l2.2 .9-2.3-.7zM328.7 122.7l2.3 .7-2.4-.4zM328.6 123l2.4 .4-2.5-.2zM328.5 123.2l2.5 .2-2.5 .1zM328.5 123.5l2.5-.1-2.4 .4z"/>
<path d="M328.6 123.8l2.4-.4-2.3 .6zM328.7 124l2.3-.6-2.2 .8zM328.8 124.2l2.2-.8-2 1zM329 124.4l2-1-1.7 1.1zM329.3 124.5l1.7-1.1-1.5 1.2zM329.5 124.6l1.5-1.2-1.2 1.2zM331 123.4l-.9 1.2h-.3zM331 123.4l-.9 1.2zM331 123.4l-.7 1.1zM331 123.4l-.5 .9zM331 123.4l-.3 .7zM331 123.4l-.1 .5z"/>
<path d="M331 123.4v.3zM199.4 155.3l.7 .7-2.1 1.4zM288.2 142.6l1.9-1.7-1 2.3zM331.6 143.3l2.1-1.4-1.4 2.1zM185.7 192.5l2.4-.8-1.9 1.7zM186.5 188.2l2.5 .5-2.5 .5zM197.5 192.1l.1 .5zM197.3 191.9l.3 .7zM197.1 191.7l.5 .9zM196.9 191.5l.7 1.1zM196.6 191.4l1 1.2zM196.4 191.4h.2l1 1.2z"/>
<path d="M196.1 191.4h.3l1.2 1.2zM195.8 191.5l.3-.1 1.5 1.2zM195.6 191.6l.2-.1 1.8 1.1zM195.4 191.8l.2-.2 2 1zM195.4 191.8l2.2 .8-2.4-.6zM195.2 192l2.4 .6-2.5-.4zM195.1 192.2l2.5 .4-2.5-.1zM195.1 192.5l2.5 .1-2.5 .2zM195.1 192.8l2.5-.2-2.5 .4zM195.1 193l2.5-.4-2.4 .7zM195.2 193.3l2.4-.7-2.2 .9zM195.4 193.5l2.2-.9-2 1.1z"/>
<path d="M195.6 193.7l2-1.1-1.8 1.2zM195.8 193.8l1.8-1.2-1.5 1.3zM196.1 193.9l1.5-1.3-1.2 1.3zM197.6 192.6l-1 1.2-.2 .1zM197.6 192.6l-1 1.2zM197.6 192.6l-.7 1.1zM197.6 192.6l-.5 1zM197.6 192.6l-.3 .8zM197.6 192.6l-.1 .6zM197.6 192.6l-.1 .3z"/>
</g>
<text font-size="12.6" x="77" y="23.4">BRAZO SOPORTE PANTALLA DERECHA SILVER V027</text>
<text font-size="9.4" x="130.3" y="35.1">SIL-027-SBD-01 (1 CONJUNTO SOLDADO)</text>
<g font-size="7.9">
<text x="189.8" y="44.6">ID REF: 2575</text>
<text x="250.1" y="78.1">DETALLE A</text>
<text x="248.1" y="87">SCALE (1 : 1)</text>
</g>
<text font-size="7.2" x="211.8" y="95.4">A</text>
<g font-size="5.5">
<text x="281" y="205.1">NOTA: TODAS LAS PIEZAS TIENEN ALMENAS PARA SU</text>
<text x="281" y="211.3">CORRECTA COLOCACIÓN Y SOLDADURA.</text>
<text x="281" y="223.9">LOS TUBOS IRÁN SOLDADOS DE FORMA QUE SEAN</text>
<text x="281" y="230.3">CONCENTRICOS CON LA TUERCA REMACHADA.</text>
</g>
<g font-size="4.7">
<text x="304.5" y="261.2">Plano fabricación</text>
<text x="304.5" y="266.6">soporte pantalla</text>
<text x="304.5" y="272">derecha SILVER V027</text>
</g>
<g font-size="4.2">
<text x="33.9" y="9.6">6</text>
<text x="103.9" y="9.6">5</text>
<text x="173.9" y="9.6">4</text>
<text x="243.8" y="9.6">3</text>
<text x="313.9" y="9.6">2</text>
<text x="383.9" y="9.6">1</text>
<text x="6.7" y="38.7">D</text>
<text x="410.5" y="38.7">D</text>
<text x="6.9" y="112.9">C</text>
<text x="410.7" y="112.9">C</text>
<text x="6.9" y="187.1">B</text>
<text x="410.7" y="187.1">B</text>
<text x="6.8" y="261.4">A</text>
<text x="410.7" y="261.4">A</text>
<text x="33.9" y="290.4">6</text>
<text x="103.9" y="290.4">5</text>
<text x="173.9" y="290.4">4</text>
<text x="243.8" y="290.4">3</text>
<text x="313.9" y="290.4">2</text>
<text x="383.9" y="290.4">1</text>
</g>
<g font-size="3.9">
<text x="331.5" y="45.9">5</text>
<text x="32.7" y="55.3">3</text>
<text x="204.2" y="59.9">4</text>
<text x="165.4" y="66">7</text>
<text x="175.6" y="62.1">2</text>
<text x="216.2" y="60.2">5</text>
<text x="359.2" y="63.6">2</text>
<text x="219" y="113.4">5</text>
<text x="313.4" y="109.3">3</text>
<text x="217.1" y="128.4">6</text>
<text x="217.1" y="138.6">6</text>
<text x="313.9" y="161.7">4</text>
<text x="222.3" y="166.9">5</text>
<text x="162.2" y="189.9">7</text>
<text x="169.7" y="203">1</text>
<text x="107.4" y="212">ESTA RANURA DEBE ESTAR LIBRE DE REBABAS Y/O MARCAS DE SOLDADURA.</text>
<text x="189.4" y="216.5">ENCAJA EN OTRA CHAPA.</text>
<text x="41.4" y="240.2">ITEM</text>
<text x="44.5" y="245.5">1</text>
<text x="51.4" y="240.2">QTY</text>
<text x="53.7" y="245.5">1</text>
<text x="59.7" y="245.5">SIL-027-TSPBI-01</text>
<text x="62" y="240.2">PART NUMBER</text>
<text x="90" y="245.6">Separador inferior, diámetro exterior 16 mm y diámetro interior 14 mm</text>
<text x="138.3" y="240.2">DESCRIPTION</text>
<text x="209.8" y="245.5">0</text>
<text x="213.4" y="240.3">MASS (kg)</text>
<text x="44.5" y="250.9">2</text>
<text x="53.7" y="250.9">1</text>
<text x="59.7" y="250.9">SIL-027-TSPB-01</text>
<text x="90" y="251">Separador superior, diámetro exterior 16 mm y diámetro interior 14 mm</text>
<text x="209.8" y="250.9">0</text>
<text x="44.5" y="256.1">3</text>
<text x="53.7" y="256.1">1</text>
<text x="59.7" y="256.1">SIL-027-STVD-01</text>
<text x="90" y="256.2">Chapa soporte Televisor derecho, espesor 2 mm</text>
<text x="209.8" y="256.1">4,15</text>
<text x="44.5" y="261.5">4</text>
<text x="53.7" y="261.5">1</text>
<text x="59.7" y="261.5">SIL-027-MARB-01</text>
<text x="90" y="261.5">Marco para apoyo fibra SILVER V027, espesor 2 mm</text>
<text x="209.8" y="261.5">0,39</text>
<text x="44.5" y="266.8">5</text>
<text x="53.7" y="266.8">3</text>
<text x="59.7" y="266.8">SIL-027-KTV-01</text>
<text x="90" y="266.9">Cartela rigidizadora brazos, espesor 3 mm</text>
<text x="209.8" y="266.8">0,06</text>
<text x="44.5" y="272.1">6</text>
<text x="53.7" y="272.1">2</text>
<text x="59.7" y="272.1">SIL-027-CRIG-01</text>
<text x="90" y="272.2">Cartela rigidizadora brazo, espesor 3 mm</text>
<text x="209.8" y="272.1">0,25</text>
<text x="358.4" y="274.9">SIL-027-SBD-01-MET01</text>
<text x="44.5" y="277.4">7</text>
<text x="53.7" y="277.4">2</text>
<text x="59.7" y="277.4">34341060230-M6</text>
<text x="90" y="277.5">Tuerca hexagonal remachable M6 cabeza reducida</text>
<text x="209.8" y="277.4">0</text>
<text x="358.4" y="279.4">2575</text>
</g>
<g font-size="3.1">
<text x="312.7" y="246.8">Tolerancias para dimensiones lineales y angulares sin indicación individual</text>
<text x="312.7" y="250.4">de tolerancia, según ISO 2768-1:1989</text>
<text x="312.7" y="254">Zonas de rugosidad no especificada, Ra 3.2</text>
<text x="358.6" y="286.5">1</text>
<text x="377.6" y="285.6">A3</text>
<text x="396.9" y="285.9">1 /3</text>
</g>
<g font-size="2.4">
<text x="271.1" y="244.4">MATERIAL:</text>
<text x="271.2" y="252">ACABADO SUPERFICIAL:</text>
<text x="271.2" y="254.7">Negro satinado Liso</text>
<text x="271.1" y="259.7">SCALE:</text>
<text x="350.4" y="260.8">DRAWN: Carlos Ruiz Madrigal</text>
<text x="391.1" y="260.6">16/09/2015</text>
<text x="350.5" y="267">CHECKED: Antonio Garcia</text>
<text x="391.2" y="266.7">21/12/2015</text>
<text x="350.5" y="271.4">DWG NO:</text>
<text x="350.7" y="276.9">Id. Ref:</text>
<text x="350.7" y="282.8">REV</text>
<text x="371.1" y="282.9">SIZE</text>
<text x="390.8" y="283">SHEET</text>
</g>
</svg>
